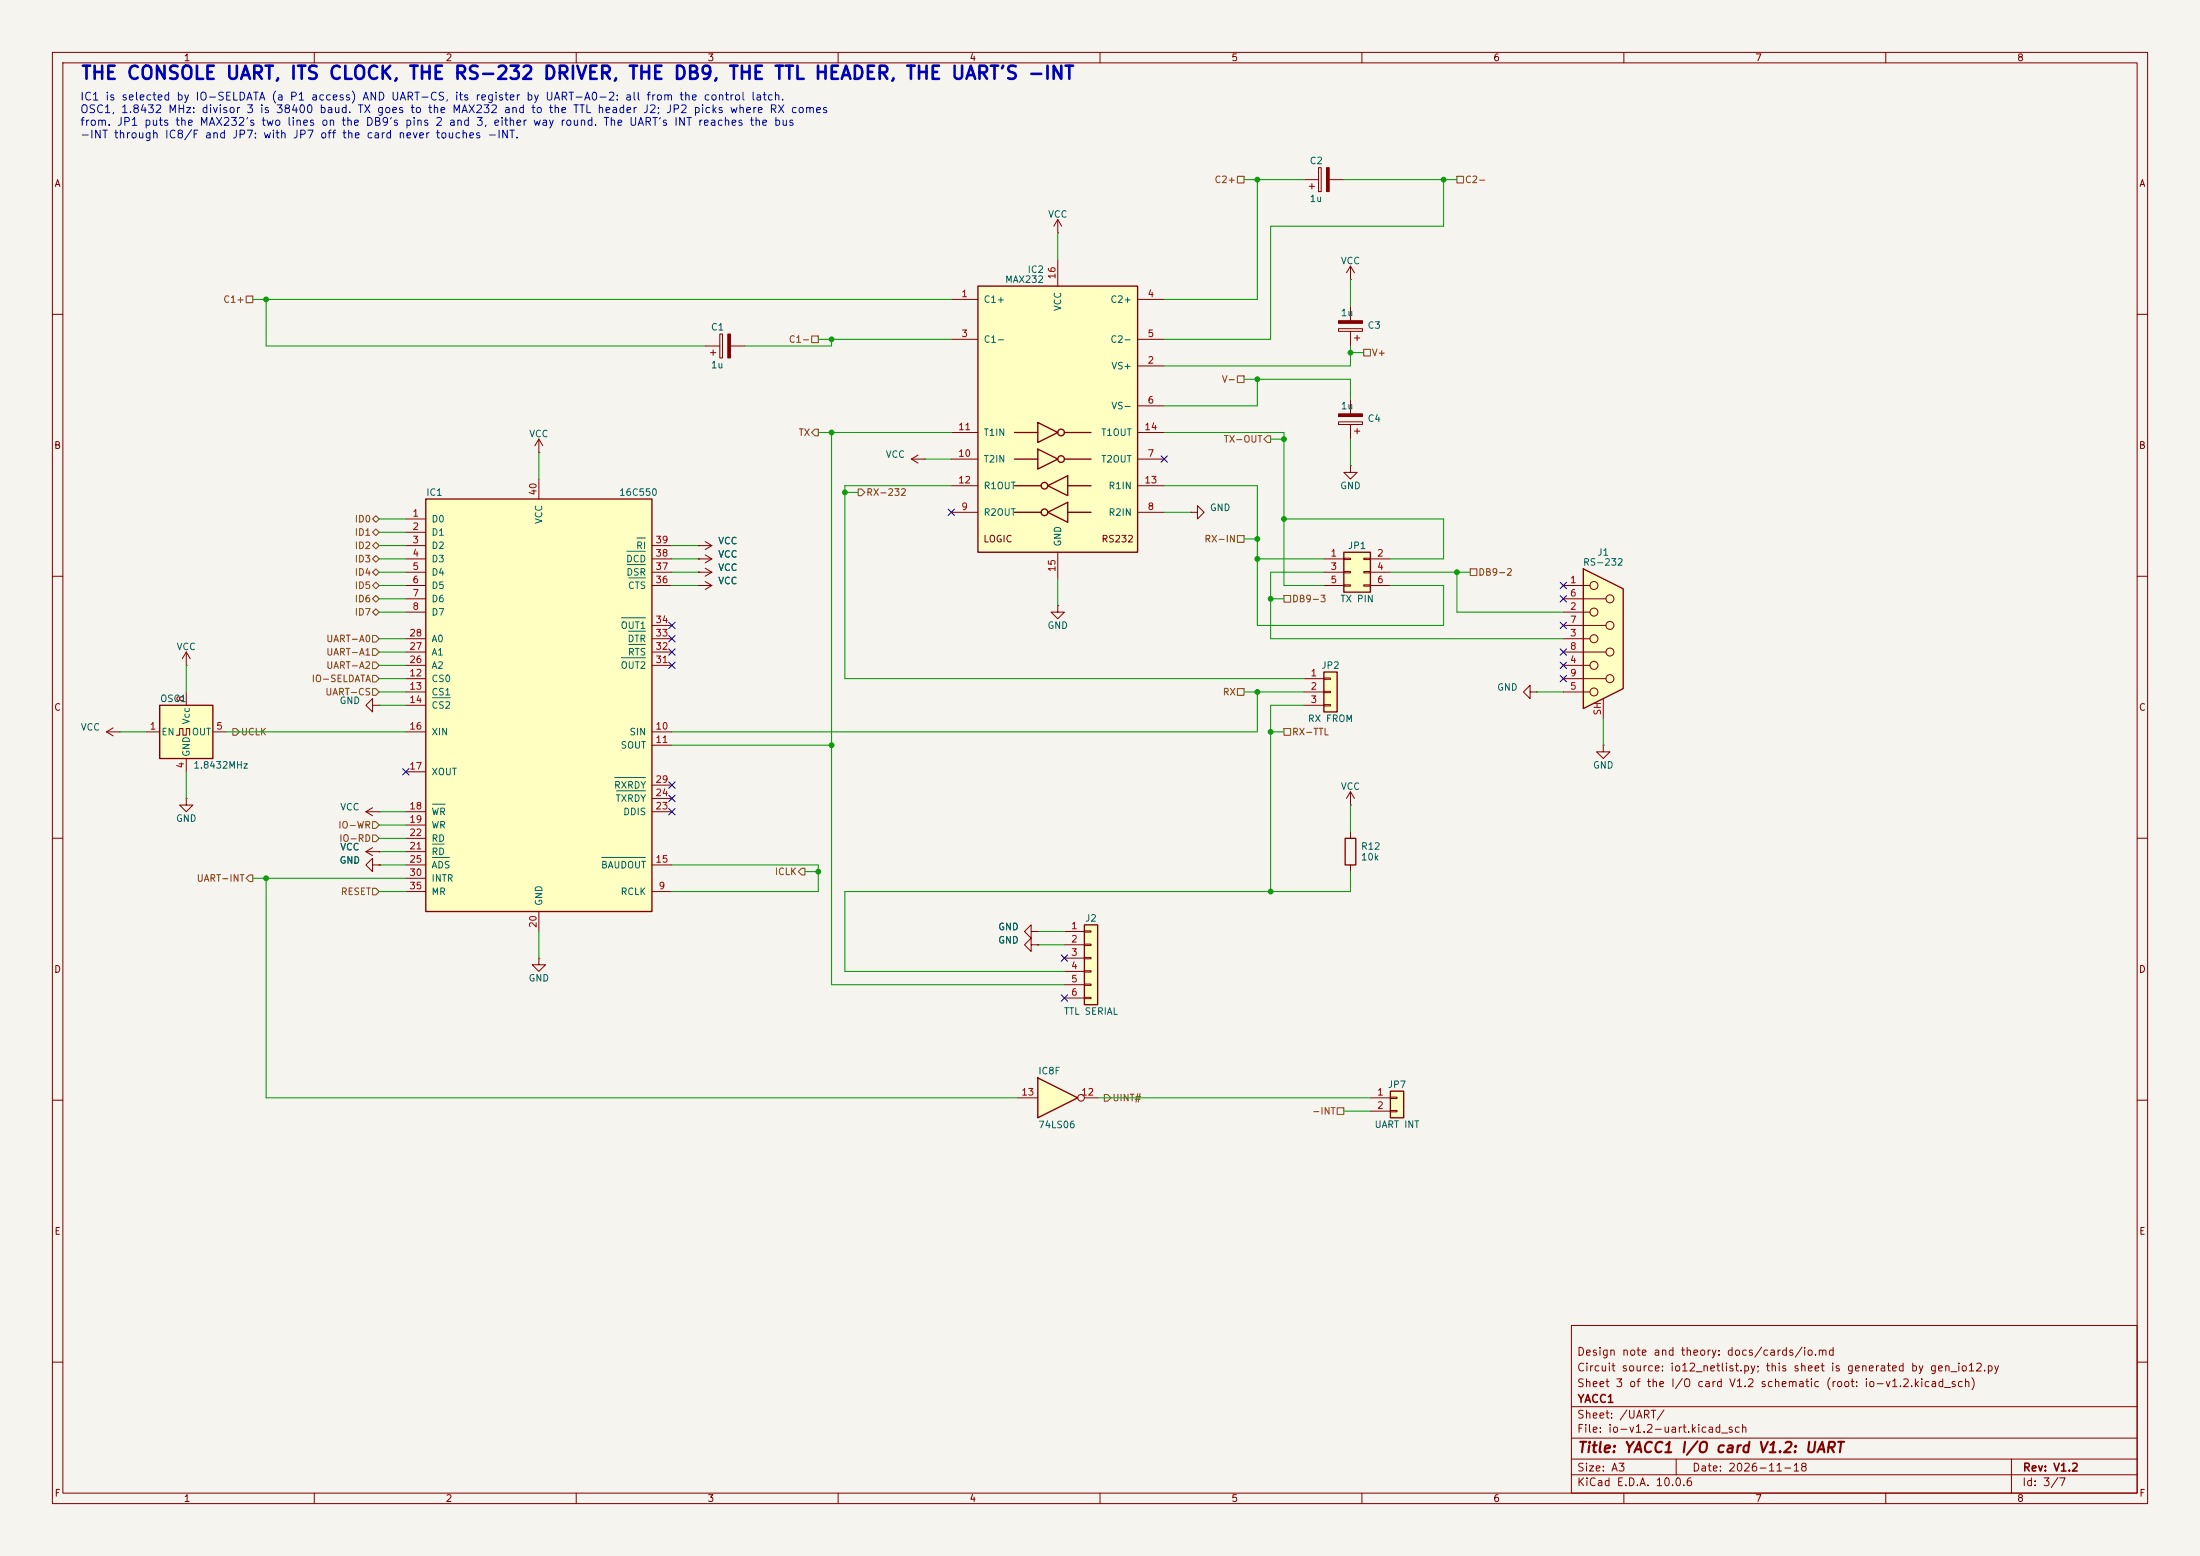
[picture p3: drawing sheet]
<svg xmlns="http://www.w3.org/2000/svg" width="420mm" height="297mm" viewBox="0 0 420 297" stroke-linecap="round" stroke-linejoin="round" font-family="sans-serif">
<path d="M0 0h420v297h-420z" fill="#f5f4ef" stroke="#f5f4ef" stroke-width=".19"/>
<g fill="none" stroke="#840000" stroke-width=".19">
<path d="M10 10h400v277h-400zM12 12h396v273h-396zM60 10v2M110 10v2M160 10v2M210 10v2M260 10v2M310 10v2M360 10v2M257.8 53.3h.1M257.8 50.8l-.8 1.3M257.8 50.8l.8 1.3"/>
<path d="M257.8 50.8v2.5M10 60h2M408 60h2M10 110h2M408 110h2M20.3 139.7l1.3 .8M20.3 139.7h2.6M21.6 138.9l-1.3 .8M22.9 139.7h.1M10 160h2M257.8 153.7h.1M257.8 151.1v2.6"/>
<path d="M257.8 151.1l-.8 1.3M257.8 151.1l.8 1.3M408 160h2M10 210h2M408 210h2M300 253h108v32h-108zM10 260h2M300 278.5h108M300 274.5h108M300 268.5h108M320 278.5v3M384 278.5v6.5"/>
<path d="M408 260h2M60 285v2M110 285v2M160 285v2M210 285v2M260 285v2M300 281.5h108M310 285v2M360 285v2"/>
</g>
<path d="M30.5 134.6h10.1v10.2h-10.1z" fill="#ffffc2"/>
<path d="M30.5 134.6h10.1v10.2h-10.1z" fill="none" stroke="#840000" stroke-width=".25"/>
<path d="M27.9 139.7h2.6M35.6 127h.1M35.6 124.5v2.5M35.6 132.1v2.5M35.6 124.5l-.8 1.2M35.6 124.5l.7 1.2M40.6 139.7h2.6M33.7 140.3h.6v-1.2h.6v1.2h.7v-1.2h.6v1.2M35.6 144.8v2.5" fill="none" stroke="#840000" stroke-width=".19"/>
<path d="M198.1 205.7l7.6 3.9-7.6 3.8z" fill="#ffffc2"/>
<path d="M198.1 205.7l7.6 3.9-7.6 3.8z" fill="none" stroke="#840000" stroke-width=".25"/>
<g fill="none" stroke="#840000" stroke-width=".19">
<path d="M194.3 209.6h3.8M207 209.6h2.5"/>
<circle cx="206.4" cy="209.5" r=".63"/>
</g>
<path d="M207 176.5h2.5v15.3h-2.5z" fill="#ffffc2"/>
<path d="M207 176.5h2.5v15.3h-2.5z" fill="none" stroke="#840000" stroke-width=".25"/>
<path d="M203.2 177.8h3.8M207 177.7h1.3v.2h-1.3zM203.2 180.3h3.8M203.2 182.9h3.8M203.2 185.4h3.8M203.2 188h3.8M203.2 190.5h3.8M207 180.2h1.3v.3h-1.3zM207 182.8h1.3v.2h-1.3zM207 185.3h1.3v.2h-1.3zM207 187.8h1.3v.3h-1.3zM207 190.4h1.3v.2h-1.3z" fill="none" stroke="#840000" stroke-width=".19"/>
<path d="M265.4 208.3h2.6v5.1h-2.6z" fill="#ffffc2"/>
<path d="M265.4 208.3h2.6v5.1h-2.6z" fill="none" stroke="#840000" stroke-width=".25"/>
<path d="M201.9 115.6v1.2h1.3l-1.3 1.3-1.2-1.3h1.2M201.9 115.6h.1M261.6 209.6h3.8M261.6 212.1h3.8M265.4 209.4h1.3v.3h-1.3zM265.4 212h1.3v.2h-1.3z" fill="none" stroke="#840000" stroke-width=".19"/>
<path d="M302.3 108.6l7.6 3.8v19l-7.6 3.9z" fill="#ffffc2"/>
<path d="M302.3 108.6l7.6 3.8v19l-7.6 3.9z" fill="none" stroke="#840000" stroke-width=".25"/>
<g fill="none" stroke="#840000" stroke-width=".19">
<path d="M298.4 111.8h5.1M298.4 114.3h8.2M298.4 116.8h5.1M298.4 119.4h8.2M298.4 121.9h5.1M298.4 124.5h8.2M298.4 127h5.1M298.4 129.5h8.2M298.4 132.1h5.1M306.1 133.4v3.8M306.1 142.2v1.3h1.2l-1.2 1.3-1.3-1.3h1.3M306.1 142.2h.1"/>
<circle cx="304.3" cy="111.8" r=".76"/>
<circle cx="304.3" cy="116.8" r=".76"/>
<circle cx="307.3" cy="119.4" r=".76"/>
<circle cx="307.3" cy="114.3" r=".76"/>
<circle cx="304.3" cy="132.1" r=".76"/>
<circle cx="304.3" cy="121.9" r=".76"/>
<circle cx="304.3" cy="127" r=".76"/>
<circle cx="307.3" cy="129.5" r=".76"/>
<circle cx="307.3" cy="124.5" r=".76"/>
</g>
<path d="M252.7 128.3h2.6v7.6h-2.6z" fill="#ffffc2"/>
<path d="M252.7 128.3h2.6v7.6h-2.6z" fill="none" stroke="#840000" stroke-width=".25"/>
<path d="M248.9 129.5h3.8M248.9 132.1h3.8M248.9 134.6h3.8M252.7 129.4h1.3v.3h-1.3zM252.7 132h1.3v.2h-1.3zM252.7 134.5h1.3v.2h-1.3z" fill="none" stroke="#840000" stroke-width=".19"/>
<path d="M256.5 105.4h5.1v7.6h-5.1z" fill="#ffffc2"/>
<path d="M256.5 105.4h5.1v7.6h-5.1zM256.8 160h2v5.1h-2z" fill="none" stroke="#840000" stroke-width=".25"/>
<g fill="none" stroke="#840000" stroke-width=".19">
<path d="M248.9 34.3h2.8M249.9 35.6h1.1M250.4 35.1v1M251.7 32h.5v4.6h-.5zM253.7 34.3h2.8M257.8 58.4v2.8M255.5 62.7h4.6v.5h-4.6zM257.8 63.2v2.8M257.8 76.2v2.8M258.6 64.5h1M259.1 64v1M255.5 80.5h4.6v.5h-4.6z"/>
<path d="M257.8 88.9v1.3h1.3l-1.3 1.2-1.3-1.2h1.3M257.8 88.9h.1M257.8 81v2.8M258.6 82.3h1M259.1 81.8v1M252.7 106.7h3.8M252.7 109.2h3.8M252.7 111.8h3.8M256.5 106.6h1.3v.2h-1.3zM256.5 109.1h1.3v.2h-1.3zM256.5 111.6h1.3v.3h-1.3zM260.3 106.6h1.3v.2h-1.3z"/>
<path d="M260.3 109.1h1.3v.2h-1.3zM260.3 111.6h1.3v.3h-1.3zM261.6 106.7h3.8M261.6 109.2h3.8M261.6 111.8h3.8M292.1 132.1v-1.3l-1.3 1.3 1.3 1.3v-1.3h1.3M293.4 132.1h.1M35.6 152.4v1.3h1.2l-1.2 1.2-1.3-1.2h1.3M35.6 152.4h.1M257.8 158.8v1.2M196.8 177.8v-1.3l-1.2 1.3 1.2 1.3v-1.3h1.3M198.1 177.8h.1"/>
<path d="M257.8 165.1v1.3M102.9 182.9v1.3h1.2l-1.2 1.2-1.3-1.2h1.3M102.9 182.9h.1M196.8 180.3v-1.2l-1.2 1.2 1.2 1.3v-1.3h1.3M198.1 180.3h.1"/>
</g>
<g fill="#840000" stroke="#840000" stroke-width=".19">
<path d="M255.5 79h4.6v.5h-4.6z"/>
<path d="M253.2 32h.5v4.6h-.5z"/>
<path d="M255.5 61.2h4.6v.5h-4.6z"/>
</g>
<path d="M186.7 54.6h30.5v50.8h-30.5z" fill="#ffffc2"/>
<g fill="none" stroke="#840000" stroke-width=".25">
<path d="M186.7 54.6h30.5v50.8h-30.5zM193.7 82.6h4.4M193.7 87.6h4.4M193.7 92.7h5.1M193.7 97.8h5.1M198.1 80.6l3.8 2-3.8 1.9zM198.1 85.7l3.8 1.9-3.8 1.9zM200 92.7l3.8-1.9v3.8zM200 97.8l3.8-1.9v3.8zM203.2 82.6h5.1M203.2 87.6h5.1M203.8 92.7h4.5"/>
<path d="M203.8 97.8h4.5"/>
<circle cx="199.4" cy="92.7" r=".63"/>
<circle cx="199.4" cy="97.8" r=".63"/>
<circle cx="202.6" cy="87.6" r=".63"/>
<circle cx="202.6" cy="82.5" r=".63"/>
</g>
<g fill="none" stroke="#840000" stroke-width=".19">
<path d="M181.6 57.2h5.1M201.9 44.5h.1M201.9 41.9v2.6M201.9 49.5v5.1M201.9 41.9l-.7 1.3M201.9 41.9l.8 1.3M217.2 57.2h5M134.6 66h2.8M135.6 67.3h1.1M136.1 66.8v1M137.4 63.8h.5v4.5h-.5zM139.4 66h2.8"/>
<path d="M181.6 64.8h5.1M217.2 69.9h5M217.2 64.8h5M217.2 77.5h5M174 87.6h2.5M174 87.6l1.3 .8M175.3 86.9l-1.3 .7M176.5 87.6h.1M181.6 87.6h5.1M181.6 97.8h5.1M181.6 82.6h5.1M181.6 92.7h5.1"/>
<path d="M217.2 87.6h5M217.2 97.8h5M217.2 82.6h5M217.2 92.7h5M227.3 97.8h1.3v-1.3l1.3 1.3-1.3 1.3v-1.3M227.3 97.8h.1M133.3 104.1h.1M133.3 106.7h.1M133.3 109.2h.1M133.3 111.8h.1M133.3 104.1h2.6M133.3 106.7h2.6"/>
<path d="M133.3 109.2h2.6M133.3 111.8h2.6M134.6 103.4l1.3 .7M134.6 105.9l1.3 .8M134.6 108.5l1.3 .7M134.6 111l1.3 .8M135.9 104.1l-1.3 .8M135.9 106.7l-1.3 .7M135.9 109.2l-1.3 .8M135.9 111.8l-1.3 .7M201.9 105.4v5.1M71.1 134.6v-1.2l-1.3 1.2 1.3 1.3v-1.3h1.3"/>
<path d="M72.4 134.6h.1M69.8 154.9l1.3 .8M69.8 154.9h2.6M71.1 154.2l-1.3 .7M72.4 154.9h.1M69.8 162.6l1.3 .7M69.8 162.6h2.6M71.1 165.1v-1.3l-1.3 1.3 1.3 1.3v-1.3h1.3M71.1 161.8l-1.3 .8M72.4 162.6h.1M72.4 165.1h.1"/>
</g>
<path d="M138.9 63.8h.5v4.5h-.5z" fill="#840000" stroke="#840000" stroke-width=".19"/>
<path d="M81.3 95.3h43.2v78.7h-43.2z" fill="#ffffc2"/>
<path d="M81.3 95.3h43.2v78.7h-43.2z" fill="none" stroke="#840000" stroke-width=".25"/>
<g fill="none" stroke="#840000" stroke-width=".19">
<path d="M77.5 99.1h3.8M102.9 86.4h.1M102.9 83.8v2.6M102.9 91.4v3.9M102.9 83.8l-.8 1.3M102.9 83.8l.7 1.3M77.5 101.6h3.8M77.5 104.1h3.8M77.5 106.7h3.8M77.5 109.2h3.8M77.5 111.8h3.8M77.5 114.3h3.8"/>
<path d="M77.5 116.8h3.8M124.5 104.1h3.8M124.5 106.7h3.8M124.5 109.2h3.8M124.5 111.8h3.8M124.5 119.4h3.8M133.3 111.8h.1M133.3 109.2h.1M133.3 106.7h.1M133.3 104.1h.1M77.5 139.7h3.8M77.5 129.5h3.8"/>
<path d="M77.5 132.1h3.8M77.5 134.6h3.8M77.5 127h3.8M77.5 124.5h3.8M77.5 121.9h3.8M124.5 139.7h3.8M124.5 127h3.8M124.5 124.5h3.8M124.5 121.9h3.8M77.5 147.3h3.8M77.5 154.9h3.8M77.5 157.5h3.8"/>
<path d="M124.5 142.2h3.8M124.5 154.9h3.8M124.5 152.4h3.8M124.5 149.9h3.8M72.4 162.6h.1M72.4 165.1h.1M77.5 170.2h3.8M77.5 165.1h3.8M77.5 162.6h3.8M77.5 160h3.8M77.5 167.6h3.8M102.9 174v3.8"/>
<path d="M124.5 170.2h3.8M124.5 165.1h3.8M198.1 177.8h.1M198.1 180.3h.1"/>
</g>
<g fill="none" stroke="#006464" stroke-width=".19">
<path d="M118.6 117.9h4.6M119.7 105.2h3.5M119.7 107.8h3.5M120 110.3h3.2M121.6 102.7h1.6M82.5 133.2h3.5M118.6 125.6h4.6M120 120.5h3.2M120 123h3.2M82.5 153.5h2.5M117.4 148.4h5.8M117.7 151h5.5"/>
<path d="M82.5 163.7h3.3M82.5 161.1h2.3M114.9 163.7h8.3"/>
</g>
<g fill="none" stroke="#725600" stroke-width=".19">
<path d="M236.2 33.7h1.3v1.2h-1.3zM278.1 33.7h1.3v1.2h-1.3zM47 56.5h1.3v1.3h-1.3zM154.9 64.1h1.3v1.3h-1.3zM236.2 71.8h1.3v1.2h-1.3zM260.3 66.7h1.3v1.2h-1.3zM71.1 99.1l.7-.7 .6 .7-.6 .6zM154.9 82.6l.7-.7h.6v1.3h-.6zM163.8 93.3h.7l.6 .7-.6 .6h-.7zM241.9 83.2h.7v1.3h-.7l-.6-.7zM71.1 114.3l.7-.6 .6 .6-.6 .6zM71.1 116.8l.7-.6 .6 .6-.6 .7z"/>
<path d="M71.1 101.6l.7-.6 .6 .6-.6 .6zM71.1 104.1l.7-.6 .6 .6-.6 .7zM71.1 106.7l.7-.7 .6 .7-.6 .6zM71.1 109.2l.7-.6 .6 .6-.6 .7zM71.1 111.8l.7-.7 .6 .7-.6 .6zM236.2 102.2h1.3v1.3h-1.3zM245.1 113.7h1.3v1.2h-1.3zM280.7 108.6h1.2v1.3h-1.2zM44.4 139.1h.7l.6 .6-.6 .6h-.7zM71.1 126.4h.7l.6 .6-.6 .6h-.7zM71.1 123.8h.7l.6 .7-.6 .6h-.7zM71.1 121.3h.7l.6 .6-.6 .7h-.7z"/>
<path d="M71.1 128.9h.7l.6 .6-.6 .7h-.7zM71.1 131.4h.7l.6 .7-.6 .6h-.7zM236.2 131.4h1.3v1.3h-1.3zM245.1 139.1h1.3v1.2h-1.3zM71.1 159.4h.7l.6 .6-.6 .7h-.7zM71.1 156.8h.7l.6 .7-.6 .6h-.7zM47.6 167h.7v1.3h-.7l-.6-.7zM71.1 169.5h.7l.6 .7-.6 .6h-.7zM153 165.7h.7v1.3h-.7l-.6-.6zM210.8 208.9h.7l.6 .7-.6 .6h-.7zM255.3 211.5h1.2v1.2h-1.2z"/>
</g>
<g fill="none" stroke="#009600" stroke-width=".19">
<path d="M237.5 34.3h11.4M240 34.3v22.9h-17.8M256.5 34.3h21.6M275.6 34.3v8.9h-33v21.6h-20.4M48.3 57.2h133.3M50.8 57.2v8.8h83.8M201.9 44.5v5M257.8 53.3v5.1M156.2 64.8h25.4M158.7 64.8v1.2h-16.5M237.5 72.4h20.3v3.8M240 72.4v5.1h-17.8"/>
<path d="M257.8 66v3.9h-35.6M257.8 67.3h2.5M72.4 99.1h5.1M102.9 86.4v5M156.2 82.6h25.4M158.7 82.6v105.4h44.5M161.3 94h2.5M176.5 87.6h5.1M181.6 92.7h-20.3v36.8h87.6M222.2 82.6h22.9v29.2h7.6M222.2 92.7h17.8v26.7h35.6v-7.6h-10.2M222.2 97.8h5.1"/>
<path d="M242.6 83.8h2.5M245.1 99.1h30.5v7.6h-10.2M257.8 83.8v5.1M72.4 106.7h5.1M72.4 104.1h5.1M72.4 109.2h5.1M72.4 101.6h5.1M72.4 111.8h5.1M72.4 116.8h5.1M72.4 114.3h5.1M128.3 106.7h5M128.3 104.1h5"/>
<path d="M128.3 109.2h5M128.3 111.8h5M201.9 110.5v5.1M237.5 102.9h2.5M240 106.7h12.7M242.6 114.3h2.5M252.7 109.2h-10.1v12.7h55.8M265.4 109.2h15.3M278.1 109.2v7.6h20.3M22.9 139.7h5M35.6 127v5.1M43.2 139.7h34.3"/>
<path d="M72.4 124.5h5.1M72.4 129.5h5.1M72.4 127h5.1M72.4 121.9h5.1M72.4 132.1h5.1M72.4 134.6h5.1M237.5 132.1h11.4M240 132.1v7.6h-111.7M242.6 139.7h2.5M248.9 134.6h-6.3v35.6M293.4 132.1h5M306.1 137.2v5"/>
<path d="M35.6 147.3v5.1M72.4 154.9h5.1M72.4 157.5h5.1M128.3 142.2h30.4M257.8 153.7v5.1M48.3 167.6h29.2M50.8 167.6v42h143.5M72.4 170.2h5.1M72.4 165.1h5.1M72.4 162.6h5.1M72.4 160h5.1M102.9 177.8v5.1"/>
<path d="M128.3 165.1h27.9v5.1h-27.9M153.7 166.4h2.5M198.1 177.8h5.1M257.8 166.4v3.8h-96.5v15.2h41.9M198.1 180.3h5.1M209.5 209.6h52.1M256.5 212.1h5.1"/>
</g>
<g fill="none" stroke="#000084" stroke-width=".19">
<path d="M181 97.2l1.2 1.2M182.2 97.2l-1.2 1.2M221.6 87l1.3 1.2M222.9 87l-1.3 1.2M127.7 118.8l1.2 1.2M128.9 118.8l-1.2 1.2M297.8 118.8l1.3 1.2M297.8 113.7l1.3 1.2M297.8 111.2l1.3 1.2M299.1 118.8l-1.3 1.2M299.1 113.7l-1.3 1.2M299.1 111.2l-1.3 1.2"/>
<path d="M127.7 126.4l1.2 1.2M127.7 123.9l1.2 1.2M127.7 121.3l1.2 1.2M128.9 126.4l-1.2 1.2M128.9 123.9l-1.2 1.2M128.9 121.3l-1.2 1.2M297.8 123.9l1.3 1.2M297.8 126.4l1.3 1.2M297.8 128.9l1.3 1.2M299.1 123.9l-1.3 1.2M299.1 126.4l-1.3 1.2M299.1 128.9l-1.3 1.2"/>
<path d="M76.9 146.7l1.2 1.2M78.1 146.7l-1.2 1.2M127.7 154.3l1.2 1.2M127.7 151.8l1.2 1.2M127.7 149.3l1.2 1.2M128.9 154.3l-1.2 1.2M128.9 151.8l-1.2 1.2M128.9 149.3l-1.2 1.2M202.6 189.9l1.2 1.2M202.6 182.3l1.2 1.2M203.8 189.9l-1.2 1.2M203.8 182.3l-1.2 1.2"/>
</g>
<g fill="#009600" stroke="#009600" stroke-width=".19">
<circle cx="50.8" cy="57.2" r=".46"/>
<circle cx="158.7" cy="82.6" r=".46"/>
<circle cx="158.7" cy="64.8" r=".46"/>
<circle cx="242.6" cy="170.2" r=".46"/>
<circle cx="242.6" cy="139.7" r=".46"/>
<circle cx="245.1" cy="83.8" r=".46"/>
<circle cx="161.3" cy="94" r=".46"/>
<circle cx="242.6" cy="114.3" r=".46"/>
<circle cx="240" cy="34.3" r=".46"/>
<circle cx="257.8" cy="67.3" r=".46"/>
<circle cx="275.6" cy="34.3" r=".46"/>
<circle cx="240" cy="72.4" r=".46"/>
<circle cx="50.8" cy="167.6" r=".46"/>
<circle cx="156.2" cy="166.4" r=".46"/>
<circle cx="158.7" cy="142.2" r=".46"/>
<circle cx="278.1" cy="109.2" r=".46"/>
<circle cx="245.1" cy="99.1" r=".46"/>
<circle cx="240" cy="132.1" r=".46"/>
<circle cx="240" cy="106.7" r=".46"/>
<circle cx="240" cy="102.9" r=".46"/>
</g>
<text font-size="2.5" fill="#0000c2" x="15.3" y="15.8">THE CONSOLE UART, ITS CLOCK, THE RS-232 DRIVER, THE DB9, THE TTL HEADER, THE UART'S -INT</text>
<text font-size="2" fill="#840000" x="301" y="277.8">Title: YACC1 I/O card V1.2: UART</text>
<g font-size="1.5" fill="#0000c2">
<text x="15.2" y="19.5">IC1 is selected by IO-SELDATA (a P1 access) AND UART-CS, its register by UART-A0-2: all from the control latch.</text>
<text x="15.2" y="22">OSC1, 1.8432 MHz: divisor 3 is 38400 baud. TX goes to the MAX232 and to the TTL header J2; JP2 picks where RX comes</text>
<text x="15.2" y="24.4">from. JP1 puts the MAX232's two lines on the DB9's pins 2 and 3, either way round. The UART's INT reaches the bus</text>
<text x="15.2" y="26.8">-INT through IC8/F and JP7: with JP7 off the card never touches -INT.</text>
</g>
<g font-size="1.5" fill="#840000">
<text x="300.9" y="262.1">Circuit source: io12_netlist.py; this sheet is generated by gen_io12.py</text>
<text x="300.9" y="259.1">Design note and theory: docs/cards/io.md</text>
<text x="300.9" y="265.1">Sheet 3 of the I/O card V1.2 schematic (root: io-v1.2.kicad_sch)</text>
<text x="301" y="268.1">YACC1</text>
<text x="300.9" y="273.8">File: io-v1.2-uart.kicad_sch</text>
<text x="300.9" y="271.1">Sheet: /UART/</text>
<text x="300.9" y="281.2">Size: A3</text>
<text x="322.9" y="281.2">Date: 2026-11-18</text>
<text x="386" y="281.2">Rev: V1.2</text>
<text x="300.9" y="284">KiCad E.D.A. 10.0.6</text>
<text x="385.9" y="284">Id: 3/7</text>
</g>
<g font-size="1.3" fill="#840000">
<text x="35" y="12">1</text>
<text x="85" y="12">2</text>
<text x="135" y="12">3</text>
<text x="185" y="12">4</text>
<text x="235" y="12">5</text>
<text x="285" y="12">6</text>
<text x="335" y="12">7</text>
<text x="385" y="12">8</text>
<text x="10.3" y="36">A</text>
<text x="408.3" y="36">A</text>
<text x="10.2" y="86">B</text>
<text x="408.2" y="86">B</text>
<text x="187.6" y="103.8">LOGIC</text>
<text x="210.2" y="103.8">RS232</text>
<text x="10.2" y="136">C</text>
<text x="408.2" y="136">C</text>
<text x="10.2" y="186">D</text>
<text x="408.2" y="186">D</text>
<text x="10.3" y="236">E</text>
<text x="408.3" y="236">E</text>
<text x="10.3" y="286">F</text>
<text x="35" y="287">1</text>
<text x="85" y="287">2</text>
<text x="135" y="287">3</text>
<text x="185" y="287">4</text>
<text x="235" y="287">5</text>
<text x="285" y="287">6</text>
<text x="335" y="287">7</text>
<text x="385" y="287">8</text>
<text x="408.3" y="286">F</text>
</g>
<g font-size="1.3" fill="#725600">
<text x="231.8" y="35.3">C2+</text>
<text x="279.6" y="35.3">C2-</text>
<text x="42.5" y="58.1">C1+</text>
<text x="150.5" y="65.7">C1-</text>
<text x="261.8" y="68.3">V+</text>
<text x="233.1" y="73.4">V-</text>
<text x="152.3" y="83.5">TX</text>
<text x="233.5" y="84.8">TX-OUT</text>
<text x="165.3" y="94.9">RX-232</text>
<text x="67.6" y="100">ID0</text>
<text x="67.6" y="102.6">ID1</text>
<text x="67.6" y="105.1">ID2</text>
<text x="67.6" y="107.6">ID3</text>
<text x="229.8" y="103.8">RX-IN</text>
<text x="67.6" y="110.2">ID4</text>
<text x="67.6" y="112.7">ID5</text>
<text x="282.1" y="110.2">DB9-2</text>
<text x="67.6" y="115.3">ID6</text>
<text x="67.6" y="117.8">ID7</text>
<text x="246.5" y="115.3">DB9-3</text>
<text x="62.2" y="125.4">UART-A1</text>
<text x="62.2" y="122.9">UART-A0</text>
<text x="59.4" y="130.5">IO-SELDATA</text>
<text x="62.2" y="128">UART-A2</text>
<text x="62" y="133">UART-CS</text>
<text x="233.3" y="133">RX</text>
<text x="45.9" y="140.7">UCLK</text>
<text x="246.5" y="140.7">RX-TTL</text>
<text x="64.5" y="158.4">IO-WR</text>
<text x="64.7" y="161">IO-RD</text>
<text x="147.8" y="167.3">ICLK</text>
<text x="37.4" y="168.6">UART-INT</text>
<text x="65" y="171.1">RESET</text>
<text x="212.3" y="210.5">UINT#</text>
<text x="250.4" y="213.1">-INT</text>
</g>
<g font-size="1.3" fill="#006464">
<text x="249.9" y="31.6">C2</text>
<text x="200" y="41.9">VCC</text>
<text x="249.9" y="38.9">1u</text>
<text x="196.1" y="52.4">IC2</text>
<text x="255.9" y="50.7">VCC</text>
<text x="187.7" y="58.1">C1+</text>
<text x="191.8" y="54.3">MAX232</text>
<text x="202.9" y="59.5" transform="rotate(-90 202.9 59.5)">VCC</text>
<text x="211.9" y="58.1">C2+</text>
<text x="135.6" y="63.4">C1</text>
<text x="187.7" y="65.7">C1-</text>
<text x="211.9" y="65.7">C2-</text>
<text x="255.9" y="60.7">1u</text>
<text x="261" y="63.1">C3</text>
<text x="135.6" y="70.6">1u</text>
<text x="212.1" y="70.8">VS+</text>
<text x="100.9" y="83.8">VCC</text>
<text x="187.7" y="83.5">T1IN</text>
<text x="210.1" y="83.5">T1OUT</text>
<text x="212.1" y="78.4">VS-</text>
<text x="255.9" y="78.4">1u</text>
<text x="261" y="80.8">C4</text>
<text x="169" y="87.7">VCC</text>
<text x="187.7" y="88.6">T2IN</text>
<text x="210.1" y="88.6">T2OUT</text>
<text x="81.3" y="94.9">IC1</text>
<text x="118.1" y="94.9">16C550</text>
<text x="187.7" y="93.7">R1OUT</text>
<text x="211.5" y="93.7">R1IN</text>
<text x="255.7" y="93.7">GND</text>
<text x="82.3" y="100">D0</text>
<text x="103.8" y="100.1" transform="rotate(-90 103.8 100.1)">VCC</text>
<text x="187.7" y="98.8">R2OUT</text>
<text x="211.5" y="98.8">R2IN</text>
<text x="230.9" y="97.9">GND</text>
<text x="82.3" y="102.6">D1</text>
<text x="82.3" y="105.1">D2</text>
<text x="82.3" y="107.6">D3</text>
<text x="119.4" y="107.6">DCD</text>
<text x="121.3" y="105.1">RI</text>
<text x="137" y="104.2">VCC</text>
<text x="137" y="106.7">VCC</text>
<text x="202.9" y="104.4" transform="rotate(-90 202.9 104.4)">GND</text>
<text x="257.2" y="105.1">JP1</text>
<text x="304.9" y="106.4">J1</text>
<text x="82.3" y="110.2">D4</text>
<text x="82.3" y="112.7">D5</text>
<text x="119.5" y="110.2">DSR</text>
<text x="119.8" y="112.7">CTS</text>
<text x="137" y="109.3">VCC</text>
<text x="137" y="111.8">VCC</text>
<text x="302.1" y="108.3">RS-232</text>
<text x="82.3" y="115.3">D6</text>
<text x="82.3" y="117.8">D7</text>
<text x="255.8" y="115.3">TX PIN</text>
<text x="33.6" y="124.4">VCC</text>
<text x="82.3" y="125.4">A1</text>
<text x="82.3" y="122.9">A0</text>
<text x="118.4" y="120.3">OUT1</text>
<text x="119.7" y="122.9">DTR</text>
<text x="119.8" y="125.4">RTS</text>
<text x="199.9" y="120.3">GND</text>
<text x="82.3" y="130.5">CS0</text>
<text x="82.3" y="128">A2</text>
<text x="118.4" y="128">OUT2</text>
<text x="252.1" y="128">JP2</text>
<text x="30.5" y="134.3">OSC1</text>
<text x="64.7" y="134.7">GND</text>
<text x="82.3" y="133">CS1</text>
<text x="82.3" y="135.6">CS2</text>
<text x="285.7" y="132.1">GND</text>
<text x="15.3" y="139.8">VCC</text>
<text x="30.7" y="140.7">EN</text>
<text x="36.5" y="138.4" transform="rotate(-90 36.5 138.4)">Vcc</text>
<text x="36.5" y="140.7">OUT</text>
<text x="82.3" y="140.7">XIN</text>
<text x="118.4" y="143.2">SOUT</text>
<text x="120.1" y="140.7">SIN</text>
<text x="249.6" y="138.1">RX FROM</text>
<text x="36.5" y="144.6" transform="rotate(-90 36.5 144.6)">GND</text>
<text x="36.8" y="147">1.8432MHz</text>
<text x="82.3" y="148.3">XOUT</text>
<text x="304" y="147">GND</text>
<text x="64.8" y="155">VCC</text>
<text x="82.3" y="155.9">WR</text>
<text x="117.1" y="150.8">RXRDY</text>
<text x="117.4" y="153.4">TXRDY</text>
<text x="118.9" y="155.9">DDIS</text>
<text x="255.9" y="151.1">VCC</text>
<text x="33.5" y="157.2">GND</text>
<text x="82.3" y="158.4">WR</text>
<text x="82.3" y="161">RD</text>
<text x="64.7" y="165.2">GND</text>
<text x="64.8" y="162.6">VCC</text>
<text x="82.3" y="163.5">RD</text>
<text x="82.3" y="166.1">ADS</text>
<text x="114.6" y="166.1">BAUDOUT</text>
<text x="259.7" y="162.5">R12</text>
<text x="259.7" y="164.5">10k</text>
<text x="82.3" y="168.6">INTR</text>
<text x="82.3" y="171.1">MR</text>
<text x="103.8" y="173" transform="rotate(-90 103.8 173)">GND</text>
<text x="118.4" y="171.1">RCLK</text>
<text x="190.5" y="177.9">GND</text>
<text x="207.1" y="176.2">J2</text>
<text x="190.5" y="180.4">GND</text>
<text x="100.8" y="187.7">GND</text>
<text x="203" y="194">TTL SERIAL</text>
<text x="198.1" y="205.4">IC8F</text>
<text x="264.8" y="208">JP7</text>
<text x="198.1" y="215.6">74LS06</text>
<text x="262.3" y="215.6">UART INT</text>
</g>
<g font-size="1.3" fill="#a90000">
<text x="201.8" y="53.4" transform="rotate(-90 201.8 53.4)">16</text>
<text x="183.4" y="57">1</text>
<text x="219" y="57">4</text>
<text x="183.4" y="64.6">3</text>
<text x="219" y="64.6">5</text>
<text x="219" y="69.7">2</text>
<text x="219" y="77.3">6</text>
<text x="182.8" y="82.4">11</text>
<text x="218.4" y="82.4">14</text>
<text x="182.8" y="87.5">10</text>
<text x="219" y="87.5">7</text>
<text x="102.7" y="94.7" transform="rotate(-90 102.7 94.7)">40</text>
<text x="182.8" y="92.6">12</text>
<text x="218.4" y="92.6">13</text>
<text x="78.6" y="98.9">1</text>
<text x="78.6" y="101.5">2</text>
<text x="183.4" y="97.7">9</text>
<text x="219" y="97.7">8</text>
<text x="78.6" y="104">3</text>
<text x="78.6" y="106.5">4</text>
<text x="125" y="106.5">38</text>
<text x="125" y="104">39</text>
<text x="253.9" y="106.5">1</text>
<text x="262.8" y="106.5">2</text>
<text x="78.6" y="109.1">5</text>
<text x="78.6" y="111.6">6</text>
<text x="125" y="111.6">36</text>
<text x="125" y="109.1">37</text>
<text x="201.8" y="109.3" transform="rotate(-90 201.8 109.3)">15</text>
<text x="253.9" y="109.1">3</text>
<text x="253.9" y="111.6">5</text>
<text x="262.8" y="109.1">4</text>
<text x="262.8" y="111.6">6</text>
<text x="299.6" y="111.6">1</text>
<text x="78.6" y="114.2">7</text>
<text x="78.6" y="116.7">8</text>
<text x="125" y="119.2">34</text>
<text x="299.6" y="116.7">2</text>
<text x="299.6" y="114.2">6</text>
<text x="299.6" y="119.2">7</text>
<text x="78" y="124.3">27</text>
<text x="78" y="121.8">28</text>
<text x="125" y="124.3">32</text>
<text x="125" y="121.8">33</text>
<text x="299.6" y="121.8">3</text>
<text x="299.6" y="124.3">8</text>
<text x="78" y="129.4">12</text>
<text x="78" y="131.9">13</text>
<text x="78" y="126.9">26</text>
<text x="125" y="126.9">31</text>
<text x="250.1" y="129.4">1</text>
<text x="250.1" y="131.9">2</text>
<text x="299.6" y="126.9">4</text>
<text x="299.6" y="131.9">5</text>
<text x="299.6" y="129.4">9</text>
<text x="35.4" y="134.1" transform="rotate(-90 35.4 134.1)">8</text>
<text x="78" y="134.5">14</text>
<text x="250.1" y="134.5">3</text>
<text x="305.9" y="136.7" transform="rotate(-90 305.9 136.7)">SH</text>
<text x="28.5" y="139.6">1</text>
<text x="41.2" y="139.6">5</text>
<text x="78" y="139.6">16</text>
<text x="125" y="139.6">10</text>
<text x="125" y="142.1">11</text>
<text x="35.4" y="146.8" transform="rotate(-90 35.4 146.8)">4</text>
<text x="78" y="147.2">17</text>
<text x="125" y="149.7">29</text>
<text x="78" y="154.8">18</text>
<text x="125" y="154.8">23</text>
<text x="125" y="152.3">24</text>
<text x="78" y="157.3">19</text>
<text x="78" y="159.9">22</text>
<text x="78" y="162.4">21</text>
<text x="78" y="165">25</text>
<text x="78" y="167.5">30</text>
<text x="125" y="165">15</text>
<text x="78" y="170">35</text>
<text x="125.6" y="170">9</text>
<text x="102.7" y="177.2" transform="rotate(-90 102.7 177.2)">20</text>
<text x="204.4" y="177.7">1</text>
<text x="204.4" y="180.2">2</text>
<text x="204.4" y="182.7">3</text>
<text x="204.4" y="185.3">4</text>
<text x="204.4" y="187.8">5</text>
<text x="204.4" y="190.4">6</text>
<text x="194.9" y="209.4">13</text>
<text x="206.3" y="209.4">12</text>
<text x="262.8" y="209.4">1</text>
<text x="262.8" y="212">2</text>
</g>
</svg>
